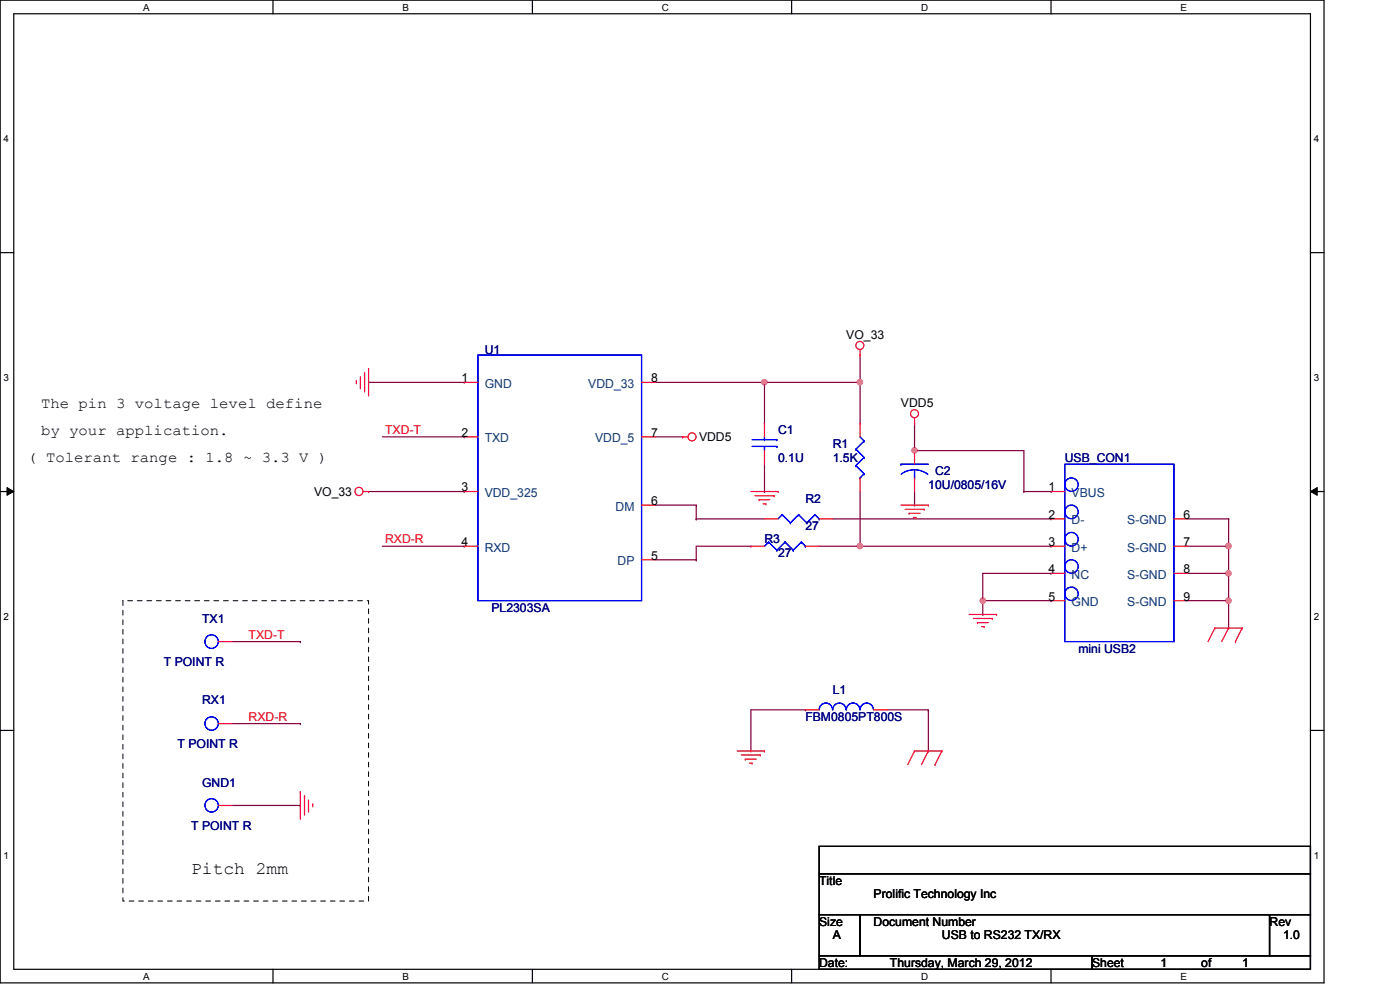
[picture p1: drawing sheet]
<svg xmlns="http://www.w3.org/2000/svg" width="297mm" height="210mm" viewBox="0 0 297 210" stroke-linecap="round" stroke-linejoin="round" font-family="sans-serif">
<path d="M0 0h280.9v208.5h-280.9zM2.9 2.9h275.1v202.7h-275.1z" fill="none" stroke="#000" stroke-width=".25"/>
<g fill="#fff">
<path d="M30.4 .3h1.4v2.4h-1.4z"/>
<path d="M30.4 205.9h1.4v2.3h-1.4z"/>
</g>
<path d="M57.9 0v2.9M57.9 205.6v2.9" fill="none" stroke="#000" stroke-width=".25"/>
<g fill="#fff">
<path d="M85.4 .3h1.3v2.4h-1.3z"/>
<path d="M85.4 205.9h1.3v2.3h-1.3z"/>
</g>
<path d="M112.9 0v2.9M112.9 205.6v2.9" fill="none" stroke="#000" stroke-width=".25"/>
<g fill="#fff">
<path d="M140.4 .3h1.5v2.4h-1.5z"/>
<path d="M140.4 205.9h1.5v2.3h-1.5z"/>
</g>
<path d="M167.9 0v2.9M167.9 205.6v2.9" fill="none" stroke="#000" stroke-width=".25"/>
<g fill="#fff">
<path d="M195.4 .3h1.5v2.4h-1.5z"/>
<path d="M195.4 205.9h1.5v2.3h-1.5z"/>
</g>
<path d="M223 0v2.9M223 205.6v2.9" fill="none" stroke="#000" stroke-width=".25"/>
<g fill="#fff">
<path d="M250.4 .3h1.4v2.4h-1.4z"/>
<path d="M250.4 205.9h1.4v2.3h-1.4z"/>
<path d="M.8 28.2h1.1v2.4h-1.1z"/>
<path d="M278.7 28.2h1.2v2.4h-1.2z"/>
<path d="M.8 78.9h1.1v2.3h-1.1z"/>
<path d="M278.7 78.9h1.2v2.3h-1.2z"/>
</g>
<path d="M0 53.6h2.9M278 53.6h2.9" fill="none" stroke="#000" stroke-width=".25"/>
<g fill="#fff">
<path d="M.8 129.6h1.1v2.3h-1.1z"/>
<path d="M278.7 129.6h1.2v2.3h-1.2z"/>
</g>
<path d="M0 104.3h2.9M278 104.3h2.9" fill="none" stroke="#000" stroke-width=".25"/>
<path d="M1.5 103.4l1.4 .9-1.4 .8zM278 104.3l1.4-.9v1.7z" fill="#000"/>
<path d="M1.5 103.4l1.4 .9-1.4 .8zM278 104.3l1.4-.9v1.7z" fill="none" stroke="#000" stroke-width=".21"/>
<g fill="#fff">
<path d="M.8 180.3h1.1v2.3h-1.1z"/>
<path d="M278.7 180.3h1.2v2.3h-1.2z"/>
</g>
<path d="M0 154.9h2.9M278 154.9h2.9" fill="none" stroke="#000" stroke-width=".25"/>
<path d="M182.5 89.8h.1M182.5 81.1v8.7M194 95.6h.1M194 89.8v5.8M194 107.1h.1M194 104.3v2.8M217.2 104.3h5.8M223 104.3h.1" fill="none" stroke="#800040" stroke-width=".25"/>
<circle cx="194" cy="95.5" r=".56" fill="#f0f"/>
<circle cx="194" cy="95.5" r=".56" fill="none" stroke="#f0f" stroke-width=".25"/>
<path d="M139 81.1h23.2M162.2 81.1h.1" fill="none" stroke="#800040" stroke-width=".25"/>
<circle cx="162.2" cy="81.1" r=".57" fill="#f0f"/>
<circle cx="162.2" cy="81.1" r=".57" fill="none" stroke="#f0f" stroke-width=".25"/>
<path d="M217.2 95.6v8.7M217.2 104.3h.1M208.5 130.3h.1M208.5 127.4v2.9" fill="none" stroke="#800040" stroke-width=".25"/>
<circle cx="208.5" cy="127.4" r=".56" fill="#f0f"/>
<circle cx="208.5" cy="127.4" r=".56" fill="none" stroke="#f0f" stroke-width=".25"/>
<path d="M182.5 115.9h.1M182.5 104.3v11.6M159.3 159.3h.1M170.9 150.6h.1M170.9 150.6h-11.6v8.7M188.3 150.6h8.6M196.9 150.6h.1M196.9 159.3h.1M196.9 150.6v8.7" fill="none" stroke="#800040" stroke-width=".25"/>
<circle cx="182.4" cy="115.8" r=".56" fill="#f0f"/>
<circle cx="182.4" cy="115.8" r=".56" fill="none" stroke="#f0f" stroke-width=".25"/>
<g fill="none" stroke="#800040" stroke-width=".25">
<path d="M139 107.1h8.7M139 118.7h8.7M147.7 110.1h.1M147.7 107.1h.1M147.7 118.7h.1M147.7 107.1v3M147.7 115.9v2.8M251.9 110.1h8.7M260.6 110.1h.1M260.6 115.9h.1M260.6 110.1v5.8M208.5 127.4h.1"/>
<path d="M208.5 127.4h14.5M223 127.4h.1M223 121.6h.1M223 121.6h-14.5v5.8"/>
</g>
<circle cx="260.6" cy="115.8" r=".56" fill="#f0f"/>
<circle cx="260.6" cy="115.8" r=".56" fill="none" stroke="#f0f" stroke-width=".25"/>
<path d="M251.9 127.4h8.7M251.9 121.6h8.7M260.6 127.4h.1M260.6 133.2h.1M260.6 121.6h.1M260.6 121.6v11.6" fill="none" stroke="#800040" stroke-width=".25"/>
<circle cx="260.6" cy="127.4" r=".56" fill="#f0f"/>
<circle cx="260.6" cy="127.4" r=".56" fill="none" stroke="#f0f" stroke-width=".25"/>
<path d="M251.9 115.9h8.7M260.6 115.9h.1M260.6 115.9v5.7M260.6 121.6h.1" fill="none" stroke="#800040" stroke-width=".25"/>
<circle cx="260.6" cy="121.6" r=".56" fill="#f0f"/>
<circle cx="260.6" cy="121.6" r=".56" fill="none" stroke="#f0f" stroke-width=".25"/>
<g fill="none" stroke="#800040" stroke-width=".25">
<path d="M182.5 75.3v5.8M78.2 81.1h20.3M81.1 92.7h17.4M98.5 92.7h.1M98.5 81.1h.1M139 92.7h5.8M144.8 92.7h.1M162.2 89.8h.1M182.5 81.1h.1M182.5 81.1h-20.3v8.7M78.2 104.3h20.3M81.1 115.9h17.4"/>
<path d="M98.5 115.9h.1M98.5 104.3h.1M49.2 136.1h14.5M63.7 136.1h.1M49.2 153.5h14.5M63.7 153.5h.1"/>
</g>
<circle cx="182.4" cy="81.1" r=".56" fill="#f0f"/>
<circle cx="182.4" cy="81.1" r=".56" fill="none" stroke="#f0f" stroke-width=".25"/>
<g fill="none" stroke="#800040" stroke-width=".25">
<path d="M162.2 98.5v5.8M194 95.6h.1M194 95.6h23.2M147.7 110.1h.1M147.7 110.1h14.5M147.7 115.9h11.6M159.3 115.9h.1M162.2 104.3h.1M173.8 115.9h49.2M176.7 110.1h46.3M182.5 115.9h.1M223 110.1h.1"/>
<path d="M223 115.9h.1M49.2 170.9h14.5M63.7 170.9h.1"/>
</g>
<g fill="none" stroke="#f00" stroke-width=".25">
<path d="M76.5 79.9v2.4M77.3 79.1h.1M77.3 79.1v4M78.2 78.2h.1M78.2 78.2v5.8M182.5 75.3h.1M182.5 74.2v1.1M75.6 80.8h.1M75.6 80.8v.6M76.5 82.3h.1M98.5 92.7h2.9M98.5 81.1h2.9"/>
<path d="M136.1 92.7h2.9M136.1 81.1h2.9M144.8 92.7h.1M144.8 92.7h1.2M162.2 89.8v2.9M162.2 95.6v2.9M182.5 89.8v2.9M194 89.8h.1M194 88.6v1.2M194 95.6v2.9M77 104.3h1.2M78.2 104.3h.1"/>
<path d="M98.5 104.3h2.9M98.5 115.9h2.9M136.1 107.1h2.9M136.1 118.7h2.9M159.3 104.3h5.8M159.3 115.9h2.9M160.1 105.2h4.1M161 106h.1M161 106h2.3M161.9 106.9h.6M162.2 110.1h2.9M162.5 106.9h.1"/>
<path d="M164.2 105.2h.1M165.1 104.3h.1M170.9 115.9h2.9M173.8 110.1h2.9M182.5 101.4v2.9M191.1 107.1h5.8M192 108h4M192.9 108.9h.1M192.9 108.9h2.3M193.8 109.8h.5M194 101.4v2.9M194.3 109.8h.1"/>
<path d="M196 108h.1M196.9 107.1h.1M223 104.3h2.9M223 115.9h2.9M223 110.1h2.9M249 115.9h2.9M249 110.1h2.9M46.4 136.1h2.8M205.6 130.3h5.8M206.5 131.2h4M207.3 132.1h.1M207.3 132.1h2.4"/>
<path d="M208.2 132.9h.6M208.8 132.9h.1M210.5 131.2h.1M211.4 130.3h.1M223 121.6h2.9M223 127.4h2.9M249 121.6h2.9M249 127.4h2.9M257.7 133.2h.1M257.7 133.2l-1.4 2.9M257.7 133.2h5.8M260.6 133.2h.1"/>
<path d="M260.6 133.2l-1.4 2.9M262.1 136.1h.1M263.5 133.2h.1M263.5 133.2l-1.4 2.9M46.4 153.5h2.8M156.4 159.3h5.8M162.2 159.3h.1M170.9 150.6h2.9M185.3 150.6h3M194 159.3h.1M194 159.3l-1.4 2.9M194 159.3h5.8"/>
<path d="M196.9 159.3h.1M196.9 159.3l-1.4 2.9M199.8 159.3h.1M199.8 159.3l-1.4 2.9M46.4 170.9h2.8M63.7 168h.1M63.7 168v5.8M64.6 168.8h.1M64.6 168.8v4.1M65.4 172h.1M65.4 169.7v2.3M66.3 170.6h.1"/>
<path d="M66.3 170.6v.6M157.3 160.1h4M158.1 161h.1M158.1 161h2.3M159 161.9h.6M159.6 161.9h.1M161.3 160.1h.1M198.4 162.2h.1"/>
<circle cx="182.4" cy="73.3" r=".85"/>
<circle cx="146.8" cy="92.7" r=".85"/>
<circle cx="194" cy="87.8" r=".85"/>
<circle cx="76.1" cy="104.2" r=".86"/>
</g>
<path d="M173.8 179.5h104.2v5.8h-104.2zM173.8 185.3h104.2v8.7h-104.2zM173.8 194h8.7v8.7h-8.7zM182.5 194h86.8v8.7h-86.8zM269.3 194h8.7v8.7h-8.7zM173.8 202.7h57.9v2.9h-57.9zM231.7 202.7h46.3v2.9h-46.3z" fill="none" stroke="#000" stroke-width=".25"/>
<path d="M26.1 127.4h52.1v63.7h-52.1z" fill="none" stroke="#000" stroke-width=".21" stroke-dasharray="1 1 1 1 1 1 1 1"/>
<g fill="none" stroke="#00f" stroke-width=".25">
<path d="M101.4 75.3h34.7v52.1h-34.7zM159.6 94.7h5.2M159.6 93.3h5.2M162.2 93.3h.1M162.2 94.7h.1M162.2 92.7v.6M162.2 94.7v.9M164.8 94.7h.1M164.8 93.3h.1M181.6 95.3h.1M181.6 98.8h.1M181.6 95.3l1.7 1.7"/>
<path d="M181.6 98.8l1.7 1.7M182.5 92.7l.8 .9M183.3 93.6h.1M183.3 97h.1M183.3 93.6l-1.7 1.7M183.3 97l-1.7 1.8M191.1 98.5h.1M191.1 98.5h5.8M194 99.7l-1.5 .2-1.3 .7M194 99.7l1.5 .2 1.3 .7M194 99.7v1.7M225.9 98.5h23.1v37.6h-23.1z"/>
<path d="M163.1 115h.1M163.1 115l-.9 .9M163.1 115l1.7 1.7M164.8 116.7h.1M165.9 109.2h.1M165.9 109.2l-.8 .9M165.9 109.2l1.8 1.7M166.5 115h.1M166.5 115l-1.7 1.7M166.5 115l1.8 1.7M167.7 110.9h.1M168.3 116.7h.1"/>
<path d="M169.4 109.2h.1M169.4 109.2l-1.7 1.7M169.4 109.2l1.8 1.7M170 115h.1M170 115l-1.7 1.7M170 115l.9 .9M170.9 115.9h.1M171.2 110.9h.1M172.9 109.2h.1M172.9 109.2l-1.7 1.7M172.9 109.2l.9 .9M173.8 110.1h.1"/>
<path d="M182.5 101.4h.1M183.3 100.5h.1M183.3 100.5l-.8 .9M194 101.4h.1M173.8 150.6a1.42 1.42 0 0 1 1.4-1.5 1.42 1.42 0 0 1 1.4 1.5M176.7 150.6a1.42 1.42 0 0 1 1.4-1.5 1.42 1.42 0 0 1 1.4 1.5M179.5 150.6a1.44 1.44 0 0 1 1.5-1.5 1.44 1.44 0 0 1 1.4 1.5M182.5 150.6a1.42 1.42 0 0 1 1.4-1.5 1.42 1.42 0 0 1 1.4 1.5"/>
<circle cx="227.3" cy="108.6" r="1.43"/>
<circle cx="227.3" cy="114.4" r="1.43"/>
<circle cx="227.3" cy="102.8" r="1.43"/>
<circle cx="44.9" cy="136.1" r="1.43"/>
<circle cx="227.3" cy="126" r="1.43"/>
<circle cx="227.3" cy="120.2" r="1.43"/>
<circle cx="44.9" cy="153.5" r="1.43"/>
<circle cx="44.9" cy="170.8" r="1.43"/>
</g>
<circle cx="194" cy="95.5" r=".56" fill="#f0f"/>
<circle cx="194" cy="95.5" r=".56" fill="none" stroke="#f0f" stroke-width=".25"/>
<circle cx="162.2" cy="81.1" r=".57" fill="#f0f"/>
<circle cx="162.2" cy="81.1" r=".57" fill="none" stroke="#f0f" stroke-width=".25"/>
<circle cx="208.5" cy="127.4" r=".56" fill="#f0f"/>
<circle cx="208.5" cy="127.4" r=".56" fill="none" stroke="#f0f" stroke-width=".25"/>
<circle cx="182.4" cy="115.8" r=".56" fill="#f0f"/>
<circle cx="182.4" cy="115.8" r=".56" fill="none" stroke="#f0f" stroke-width=".25"/>
<circle cx="260.6" cy="115.8" r=".56" fill="#f0f"/>
<circle cx="260.6" cy="115.8" r=".56" fill="none" stroke="#f0f" stroke-width=".25"/>
<circle cx="260.6" cy="127.4" r=".56" fill="#f0f"/>
<circle cx="260.6" cy="127.4" r=".56" fill="none" stroke="#f0f" stroke-width=".25"/>
<circle cx="260.6" cy="121.6" r=".56" fill="#f0f"/>
<circle cx="260.6" cy="121.6" r=".56" fill="none" stroke="#f0f" stroke-width=".25"/>
<circle cx="182.4" cy="81.1" r=".56" fill="#f0f"/>
<circle cx="182.4" cy="81.1" r=".56" fill="none" stroke="#f0f" stroke-width=".25"/>
<text font-size="3.7" x="40.6" y="185.5">Pitch 2mm</text>
<g font-size="3.2">
<text x="8.7" y="86.5">The pin 3 voltage level define</text>
<text x="8.7" y="92.3">by your application.</text>
<text x="5.8" y="98.1">( Tolerant range : 1.8 ~ 3.3 V )</text>
</g>
<g font-size="2.6">
<text x="179.5" y="71.8">VO_33</text>
<text x="97.9" y="81.1">1</text>
<text x="138.1" y="81.1">8</text>
<text x="191.1" y="86.3">VDD5</text>
<text x="97.9" y="92.6">2</text>
<text x="138.1" y="92.6">7</text>
<text x="148.3" y="93.6">VDD5</text>
<text x="66.6" y="105.2">VO_33</text>
<text x="97.9" y="104.2">3</text>
<text x="138.1" y="107.1">6</text>
<text x="222.4" y="104.2">1</text>
<text x="222.4" y="110">2</text>
<text x="251.1" y="110">6</text>
<text x="97.9" y="115.8">4</text>
<text x="138.1" y="118.7">5</text>
<text x="222.4" y="115.8">3</text>
<text x="251.1" y="115.8">7</text>
<text x="222.4" y="121.6">4</text>
<text x="251.1" y="121.6">8</text>
<text x="222.4" y="127.4">5</text>
<text x="251.1" y="127.4">9</text>
<text x="173.8" y="187.7">Title</text>
<text x="185.3" y="190.6">Prolific Technology Inc</text>
<text x="173.8" y="196.3">Size</text>
<text x="185.3" y="196.3">Document Number</text>
<text x="269.3" y="196.3">Rev</text>
<text x="176.7" y="199.3">A</text>
<text x="199.8" y="199.3">USB to RS232 TX/RX</text>
<text x="272.2" y="199.3">1.0</text>
<text x="173.8" y="205.1">Date:</text>
<text x="188.8" y="205.1">Thursday, March 29, 2012</text>
<text x="231.7" y="205.1">Sheet</text>
<text x="246.2" y="205.1">1</text>
<text x="254.8" y="205.1">of</text>
<text x="263.5" y="205.1">1</text>
</g>
<g font-size="2.6" fill="#000080">
<text x="102.8" y="75">U1</text>
<text x="165.1" y="92.1">C1</text>
<text x="176.7" y="95">R1</text>
<text x="165.1" y="97.9">0.1U</text>
<text x="176.7" y="97.9">1.5K</text>
<text x="198.4" y="100.8">C2</text>
<text x="225.9" y="97.9">USB_CON1</text>
<text x="170.9" y="106.6">R2</text>
<text x="196.9" y="103.7">10U/0805/16V</text>
<text x="170.9" y="112.4">27</text>
<text x="162.2" y="115.3">R3</text>
<text x="165.1" y="118.2">27</text>
<text x="104.3" y="129.8">PL2303SA</text>
<text x="42.9" y="132.1">TX1</text>
<text x="34.8" y="141.4">T POINT R</text>
<text x="228.8" y="138.4">mini USB2</text>
<text x="42.9" y="149.4">RX1</text>
<text x="176.7" y="147.2">L1</text>
<text x="170.9" y="152.9">FBM0805PT800S</text>
<text x="37.7" y="158.7">T POINT R</text>
<text x="42.9" y="166.8">GND1</text>
<text x="40.6" y="176.1">T POINT R</text>
</g>
<g font-size="2.6" fill="#004080">
<text x="102.8" y="82.3">GND</text>
<text x="124.8" y="82.3">VDD_33</text>
<text x="102.8" y="93.9">TXD</text>
<text x="126.2" y="93.9">VDD_5</text>
<text x="102.8" y="105.5">VDD_325</text>
<text x="227.3" y="105.5">VBUS</text>
<text x="130.6" y="108.3">DM</text>
<text x="227.3" y="111.3">D-</text>
<text x="239.1" y="111.3">S-GND</text>
<text x="102.8" y="117.1">RXD</text>
<text x="131" y="119.9">DP</text>
<text x="227.3" y="117.1">D+</text>
<text x="239.1" y="117.1">S-GND</text>
<text x="227.3" y="122.8">NC</text>
<text x="239.1" y="122.8">S-GND</text>
<text x="227.3" y="128.6">GND</text>
<text x="239.1" y="128.6">S-GND</text>
</g>
<g font-size="2.6" fill="#f00">
<text x="81.7" y="92.1">TXD-T</text>
<text x="81.7" y="115.3">RXD-R</text>
<text x="52.7" y="135.5">TXD-T</text>
<text x="52.7" y="152.9">RXD-R</text>
</g>
<g font-size="2.1">
<text x="30.4" y="2.2">A</text>
<text x="85.4" y="2.2">B</text>
<text x="140.4" y="2.2">C</text>
<text x="195.4" y="2.2">D</text>
<text x="250.4" y="2.2">E</text>
<text x=".8" y="30.1">4</text>
<text x="278.7" y="30.1">4</text>
<text x=".8" y="80.8">3</text>
<text x="278.7" y="80.8">3</text>
<text x=".8" y="131.5">2</text>
<text x="278.7" y="131.5">2</text>
<text x=".8" y="182.2">1</text>
<text x="278.7" y="182.2">1</text>
<text x="30.4" y="207.8">A</text>
<text x="85.4" y="207.8">B</text>
<text x="140.4" y="207.8">C</text>
<text x="195.4" y="207.8">D</text>
<text x="250.4" y="207.8">E</text>
</g>
</svg>
